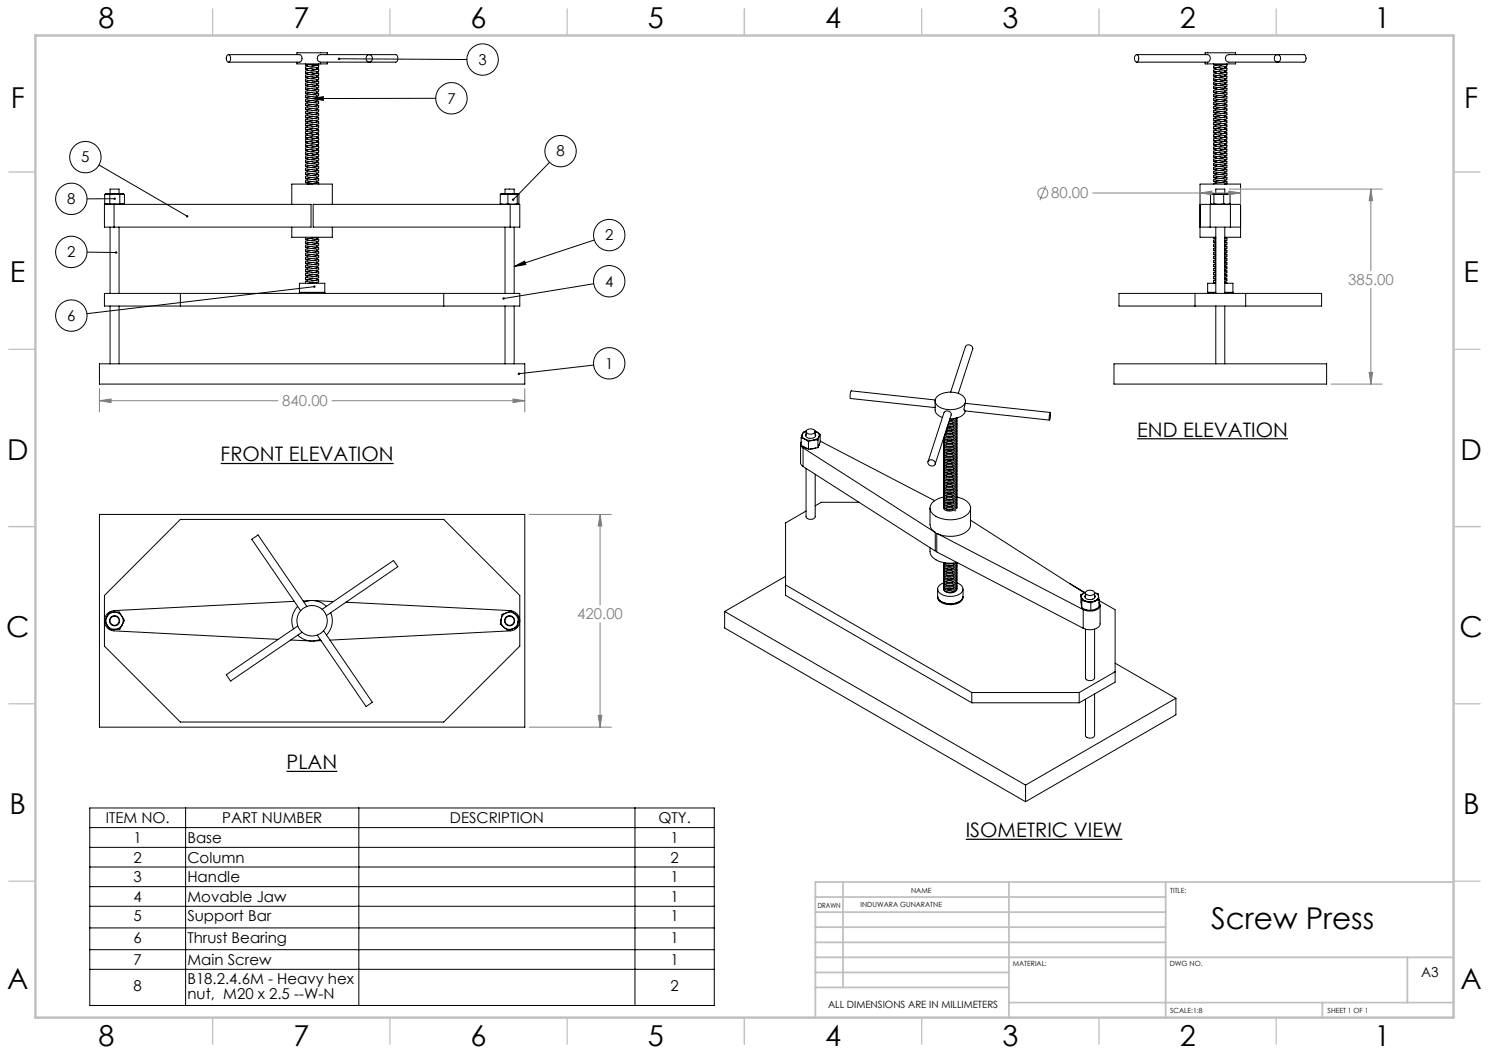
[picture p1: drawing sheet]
<svg xmlns="http://www.w3.org/2000/svg" width="420mm" height="297mm" viewBox="0 0 420 297" stroke-linecap="round" stroke-linejoin="round" font-family="sans-serif">
<g fill="none" stroke="#000" stroke-width=".28">
<path d="M64.2 15.5a.91 .91 0 0 1 .9 .5 .91 .91 0 0 1-.2 1 .53 .53 0 0 1-.5 .5 .53 .53 0 0 1-.5-.6v-.9zM64.5 15.4h20a1.15 1.15 0 0 1 .7 1.1 1.15 1.15 0 0 1-.7 1h-20M83.7 17.5v.5h8.6v-.5M83.7 15.4v-.5h8.6v.5M86.2 18.2h.7M86.2 18v.3M86.9 18.2l-.7 .1 .5 .2M87.2 18.2l-.5 .1v.5M88 18.6l1-.1 .3-.3 .6 .1-3.7 .6v.6M88.1 19.2l-1.3 .2-.1 .5M89.3 19v.5l-1.3 .3M89.3 19.3l.6 .2-3.5 .5h-.2v.6"/>
<path d="M89.9 18.9l-3.7 .6 .5 .1M89.9 19.5v.6M89.9 18.3v.6M89.9 18v.2h-3M89.9 15.6l.6-.2h21.1a1.23 1.23 0 0 1 0 2.1h-21.1a1.07 1.07 0 0 1-1-.8 1.07 1.07 0 0 1 .4-1.1zM95.6 16.6l36.1 .2M103.6 15.6a.97 .97 0 0 1 1.4 .9 .97 .97 0 0 1-1.4 .9 1.19 1.19 0 0 1 0-1.8zM320.4 15.5a.99 .99 0 0 1 .8 .6 .99 .99 0 0 1-.1 1 .55 .55 0 0 1-.7 .4 .55 .55 0 0 1-.4-.7v-.7zM320.6 15.4h20.1a1.14 1.14 0 0 1 .7 1.1 1.14 1.14 0 0 1-.7 1h-20.1M339.9 17.5v.5h8.6v-.5M339.9 15.4v-.5h8.6v.5M342.3 18v.2h3.4"/>
<path d="M342.8 18.2h.1v.3M344 18.9l-1 .2-.1 .5M344.1 18.9h-.1M344.2 19.5h.1M344.2 18.3h.1M345.2 18.2l-1 .1M345.5 19l.5 .2-3.5 .5-.2 .7M345.5 19.9v.5l-1.3 .2M345.5 18.8v.4l-1.3 .3M345.7 18.2l-3.2 .4-.2 .6M345.7 18.2h.4M346 19.8l-3.6 .6 .5 .1"/>
<path d="M346 18.6l-3.6 .6 .5 .2M346.1 19.2v.6M346.1 18.2v.4M346.1 15.6l.5-.2h21.2a1.23 1.23 0 0 1 0 2.1h-21.2a1.09 1.09 0 0 1-.9-.7 1.09 1.09 0 0 1 .4-1.2zM346.1 18v.2M359.7 15.7a1 1 0 0 1 1.6 .6 1 1 0 0 1-1.1 1.2 1.13 1.13 0 0 1-.5-1.8zM87.9 27.8l3.3-.5v1zM88.1 36.9h-.1M88.1 39.8l-1.3 .2-.1 .5M88.1 38.6l-1.3 .3-.1 .4M88.1 37.5l-1.3 .2-.1 .5M88.1 36.3l-1.3 .3-.1 .5"/>
<path d="M88.1 35.2l-1.3 .3-.1 .4M88.1 34.1l-1.3 .2-.1 .5M88.1 32.9l-1.3 .3-.1 .4M88.1 31.8l-1.3 .2-.1 .5M88.1 30.6l-1.3 .3-.1 .5M88.1 29.5l-1.3 .2-.1 .5M88.1 28.4l-1.3 .2-.1 .5M88.1 27.2l-1.3 .2-.1 .5M88.1 26.1l-1.3 .2-.1 .5M88.1 24.9l-1.3 .2-.1 .5M88.1 23.8l-1.3 .2-.1 .5M88.1 22.6l-1.3 .3-.1 .5"/>
<path d="M88.1 21.5l-1.3 .2-.1 .5M88.1 20.4l-1.3 .2-.1 .5M89.3 39.6l-.1 .5-1.2 .3M89.3 38.5l-.1 .5-1.2 .2M89.3 37.4l-.1 .4-1.2 .3M89.3 35.1l-.1 .5-1.2 .2M89.3 33.9l-.1 .5-1.2 .2M89.3 32.8l-.1 .5-1.2 .2M89.3 31.6l-.1 .5-1.2 .2M89.3 30.5v.4l-1.3 .3M89.3 29.3l-.1 .5-1.2 .3M89.3 28.2l-.1 .5-1.2 .2"/>
<path d="M89.3 27.1l-.1 .4-1.2 .3M89.3 25.9l-.1 .5-1.2 .2M89.3 24.8v.4l-1.3 .3M89.3 23.6l-.1 .5-1.2 .2M89.3 22.5l-.1 .5-1.2 .2M89.3 21.3l-.1 .5-1.2 .2M89.3 20.2l-.1 .5-1.2 .2M89.3 39.9l.6 .2-3.5 .4-.2 .1v.6M89.3 38.8l.6 .1-3.7 .5v.7M89.3 37.6l.6 .2-3.7 .5v.6M89.3 36.5l.6 .2-3.5 .4-.2 .1v.6M89.3 35.3l.6 .2-3.7 .5v.6"/>
<path d="M89.3 34.2l.6 .2-3.5 .4-.2 .1v.6M89.3 33.1l.6 .1-3.7 .5v.7M89.3 31.9l.6 .2-3.7 .5v.6M89.3 30.8l.6 .1-3.5 .5-.2 .1v.6M89.3 29.6l.6 .2-3.7 .5v.6M89.3 28.5l.6 .1-3.5 .5-.2 .1v.6M89.3 27.3l.6 .2-3.7 .5v.6M89.3 26.2l.6 .1-3.7 .6v.6M89.3 25l.6 .2-3.5 .5h-.2v.6M89.3 23.9l.6 .2-3.7 .5v.6M89.3 22.8l.6 .1-3.5 .5-.2 .1v.6M89.3 21.6l.6 .2-3.5 .5h-.2v.6"/>
<path d="M89.3 20.5l.6 .1-3.7 .6v.6M89.3 36.2v.5l-1.2 .2M89.9 39.5l-3.7 .5 .5 .2M89.9 38.3l-3.7 .6 .5 .1M89.9 37.2l-3.7 .6 .5 .1M89.9 36.1l-3.7 .5 .5 .2M89.9 34.9l-3.7 .6 .5 .1M89.9 33.8l-3.7 .5 .5 .2M89.9 32.6l-3.7 .6 .5 .1M89.9 31.5l-3.7 .6 .5 .1M89.9 30.3l-3.7 .6 .5 .2M89.9 29.2l-3.7 .6 .5 .1"/>
<path d="M89.9 28l-3.7 .6 .5 .2M89.9 26.9l-3.7 .6 .5 .1M89.9 25.8l-3.7 .5 .5 .2M89.9 24.6l-3.7 .6 .5 .2M89.9 23.5l-3.7 .6 .5 .1M89.9 22.3l-3.7 .6 .5 .2M89.9 21.2l-3.7 .6 .5 .1M89.9 20.1l-3.7 .5 .5 .2M89.9 38.9v.6M89.9 37.8v.5M89.9 36.6v.6M89.9 35.5v.6"/>
<path d="M89.9 34.4v.5M89.9 33.2v.6M89.9 32.1v.5M89.9 30.9v.6M89.9 29.8v.5M89.9 28.6v.6M89.9 27.5v.5M89.9 26.3v.6M89.9 25.2v.6M89.9 24.1v.5M89.9 22.9v.6M89.9 21.8v.5"/>
<path d="M89.9 20.6v.6M122.9 27.7l-35 .1M344 39.5h.1M344 37.2h.1M344 33.8h.1M344 31.5h.1M344 28.1h.1M344 25.8h.1M344 22.4h.1M344 20.1h.1M344 39.5l-1 .2-.1 .5M344 38.4l-1 .2-.1 .4"/>
<path d="M344 37.2l-1 .2-.1 .5M344 36.1l-1 .2-.1 .5M344 35l-1.1 .2v.4M344 33.8l-1 .2-.1 .5M344 32.7l-1 .1-.1 .5M344 31.5l-1 .2-.1 .5M344 30.4l-1 .1-.1 .5M344 29.2l-1.1 .3v.4M344 28.1l-1 .2-.1 .5M344 26.9l-1 .2-.1 .5M344 25.8l-1.1 .2v.5M344 24.7l-1 .1-.1 .5"/>
<path d="M344 23.5l-1.1 .2v.5M344 22.4l-1 .1-.1 .6M344 21.2l-1 .2-.1 .5M344 20.1l-1.1 .2v.5M344.1 38.3l-.1 .1M344.1 36.1h-.1M344.1 34.9l-.1 .1M344.1 32.6l-.1 .1M344.1 30.3l-.1 .1M344.1 29.2h-.1M344.1 26.9h-.1M344.1 24.6l-.1 .1"/>
<path d="M344.1 23.5h-.1M344.1 21.2h-.1M344.2 38.9h.1M344.2 37.8h.1M344.2 36.6h.1M344.2 35.5h.1M344.2 34.4h.1M344.2 33.2h.1M344.2 32.1h.1M344.2 30.9h.1M344.2 29.8h.1M344.2 28.6h.1"/>
<path d="M344.2 27.5h.1M344.2 26.3h.1M344.2 25.2h.1M344.2 24.1h.1M344.2 22.9h.1M344.2 21.8h.1M344.2 20.6h.1M345.5 39.6l.5 .2-3.5 .5-.2 .6M345.5 38.5l.5 .2-3.5 .4-.2 .7M345.5 37.4l.5 .1-3.5 .5-.2 .6M345.5 36.2l.5 .2-3.5 .5-.2 .6M345.5 35.1l.5 .1-3.5 .5-.2 .6"/>
<path d="M345.5 33.9l.5 .2-3.5 .5-.2 .6M345.5 32.8l.5 .1-3.5 .5-.2 .7M345.5 31.6l.5 .2-3.5 .5-.2 .6M345.5 30.5l.5 .2-3.5 .4-.2 .7M345.5 29.3l.5 .2-3.5 .5-.2 .6M345.5 28.2l.5 .2-3.5 .5-.2 .6M345.5 27.1l.5 .1-3.5 .5-.2 .7M345.5 25.9l.5 .2-3.5 .5-.2 .6M345.5 24.8l.5 .1-3.5 .5-.2 .7M345.5 23.6l.5 .2-3.5 .5-.2 .6M345.5 22.5l.5 .1-3.5 .5-.2 .7M345.5 21.3l.5 .2-3.5 .5-.2 .6"/>
<path d="M345.5 20.2l.5 .2-3.5 .4-.2 .7M345.5 39.3v.5l-1.3 .3M345.5 38.2v.5l-1.3 .2M345.5 37.1v.4l-1.3 .3M345.5 35.9v.5l-1.3 .2M345.5 34.8v.4l-1.3 .3M345.5 33.6v.5l-1.3 .3M345.5 32.5v.4l-1.3 .3M345.5 31.4v.4l-1.3 .3M345.5 30.2v.5l-1.3 .2M345.5 29.1v.4l-1.3 .3M345.5 27.9v.5l-1.3 .2"/>
<path d="M345.5 26.8v.4l-1.3 .3M345.5 25.6v.5l-1.3 .2M345.5 24.5v.4l-1.3 .3M345.5 23.4v.4l-1.3 .3M345.5 22.2v.5l-1.3 .2M345.5 21.1v.4l-1.3 .3M346 39.2l-3.6 .6 .5 .1M346 38.1l-3.6 .6 .5 .1M346 36.9l-3.6 .6 .5 .1M346 35.8l-3.6 .6 .5 .1M346 34.6l-3.6 .6 .5 .1M346 33.5l-3.6 .6 .5 .1"/>
<path d="M346 32.3l-3.6 .6 .5 .2M346 31.2l-3.6 .6 .5 .1M346 30.1l-3.6 .6 .5 .1M346 28.9l-3.6 .6 .5 .1M346 27.8l-3.6 .6 .5 .1M346 26.6l-3.6 .6 .5 .1M346 25.5l-3.6 .6 .5 .1M346 24.3l-3.6 .6 .5 .2M346 23.2l-3.6 .6 .5 .1M346 22l-3.6 .6 .5 .2M346 20.9l-3.6 .6 .5 .1M346.1 39.8v.6"/>
<path d="M346.1 38.6v.6M346.1 37.5v.6M346.1 36.3v.6M346.1 35.2v.6M346.1 34.1v.5M346.1 32.9v.6M346.1 31.8v.5M346.1 30.6v.6M346.1 29.5v.6M346.1 28.4v.5M346.1 27.2v.6M346.1 26.1v.5"/>
<path d="M346.1 24.9v.6M346.1 23.8v.5M346.1 22.6v.6M346.1 21.5v.5M346.1 20.4v.5M27.9 46.5l24.9 14.5M29.5 54.9h.1M29.9 57.5v.1M30.3 54.7l-.8 .2M30.3 54.7l.7 .2M30.3 54.7h2.1M30.3 54.7l-.7 .2"/>
<path d="M31 54.9v2.6M31 54.7v-1.4h2.6v1.4M32.2 57.6h-2.7v6.5h2.7M32.2 57.6h55.5v6.5h-55.5M32.2 57.6v6.5M32.3 56.1h-7.7M32.4 54.7l-1.4 .2M32.4 54.7l1.4 .2M32.4 54.7h2.1M33.8 54.9v2.6M34.5 54.7l-.7 .2M34.5 54.7l.6 .2v2.6h-5.6v-2.6"/>
<path d="M34.5 54.7l.6 .2M34.7 57.5v.1M82.3 57.6v-5.7h11.4v5.7M88.1 42.6h-.1M88.1 51.2l-1.3 .2-.1 .5M88.1 50.1l-1.3 .2-.1 .5M88.1 48.9l-1.3 .2-.1 .5M88.1 47.8l-1.3 .2-.1 .5M88.1 46.6l-1.3 .3-.1 .4M88.1 45.5l-1.3 .2-.1 .5M88.1 44.3l-1.3 .3-.1 .4M88.1 43.2l-1.3 .2-.1 .5"/>
<path d="M88.1 42l-1.3 .3-.1 .5M88.1 40.9l-1.3 .3-.1 .4M89.3 51.1l-.1 .5-1.2 .2M89.3 49.9l-.1 .5-1.2 .2M89.3 48.8l-.1 .5-1.2 .2M89.3 47.6l-.1 .5-1.2 .2M89.3 46.5l-.1 .5-1.2 .2M89.3 45.4l-.1 .5-1.2 .2M89.3 44.2l-.1 .5-1.2 .2M89.3 43.1l-.1 .5-1.2 .2M89.3 40.8l-.1 .5-1.2 .2M89.3 50.2l.6 .1-3.7 .6v.6"/>
<path d="M89.3 49.1l.6 .1-3.5 .5h-.2v.6M89.3 47.9l.6 .2-3.5 .4-.2 .1v.6M89.3 46.8l.6 .1-3.7 .5v.6M89.3 45.6l.6 .2-3.5 .4-.2 .1v.6M89.3 44.5l.6 .1-3.7 .6v.6M89.3 43.4l.6 .1-3.7 .5v.6M89.3 42.2l.6 .2-3.5 .4-.2 .1v.6M89.3 41.1l.6 .1-3.7 .5v.6M89.3 51.3l.6 .2-3.2 .4M89.3 41.9v.5l-1.2 .2M89.9 50.9l-3.7 .6 .5 .1M89.9 49.8l-3.7 .5 .5 .2"/>
<path d="M89.9 48.6l-3.7 .6 .5 .2M89.9 47.5l-3.7 .5 .5 .2M89.9 46.4l-3.7 .5 .5 .2M89.9 45.2l-3.7 .6 .5 .1M89.9 44.1l-3.7 .5 .5 .2M89.9 42.9l-3.7 .6 .5 .1M89.9 41.8l-3.7 .5 .5 .2M89.9 40.6l-3.7 .6 .5 .1M89.9 51.5v.4M89.9 50.3v.6M89.9 49.2v.6M89.9 48v.6"/>
<path d="M89.9 46.9v.6M89.9 45.8v.6M89.9 44.6v.6M89.9 43.5v.6M89.9 42.3v.6M89.9 41.2v.6M89.9 40.1v.5M141.1 57.4l1.1 .2 1.1-.2M141.1 57.4l.2 .2M141.1 57.4v-2.6h5.3v2.6l-.2 .2M141.3 57.6h.1M141.3 54.8h4.9"/>
<path d="M142.5 54.7v-1.4h2.5v1.4M143.3 57.4l1.3 .2 1.3-.2M143.3 54.8v2.6M143.9 57.6h2.7v6.5h-2.7M143.9 57.6h-55.6v6.5h55.6M143.9 57.6v6.5M145.9 57.4l.2 .2M145.9 54.8v2.6M146.2 57.6h.1M155 45.8l-10.3 10.5M338.5 57.6h2.8M341.3 57.6h5.8"/>
<path d="M341.3 57.6v6.5M341.6 57.5l.2 .1M341.8 54.8h4.8M342.3 48.3v.6M342.4 57.4l1.4 .2 1.4-.2M342.4 57.4l-.5 .2-.4-.2v-2.6h5.5v2.6M342.4 54.8v2.6M342.9 54.7v-1.4h2.6v1.4M344 50.9h.1M344 48.6h.1M344 45.2h.1M344 42.9h.1"/>
<path d="M344 50.9l-1 .2-.1 .5M344 49.8l-1 .2-.1 .5M344 48.6l-1 .2-.1 .6M344 47.5l-1 .2-.1 .5M344 46.4l-1.1 .2v.5M344 45.2l-1 .2-.1 .5M344 44.1l-1 .2-.1 .5M344 42.9l-1 .2-.1 .5M344 41.8l-1 .2-.1 .5M344 40.7l-1.1 .2v.4M344.1 49.8h-.1M344.1 47.5h-.1"/>
<path d="M344.1 46.4h-.1M344.1 44.1h-.1M344.1 41.8h-.1M344.1 40.6l-.1 .1M344.2 51.5h.1M344.2 50.3h.1M344.2 49.2h.1M344.2 48h.1M344.2 46.9h.1M344.2 45.8h.1M344.2 44.6h.1M344.2 43.5h.1"/>
<path d="M344.2 42.3h.1M344.2 41.2h.1M344.2 40.1h.1M345.2 57.4l.9 .2 .9-.2M345.2 54.8v2.6M345.5 49.9l.5 .2-3.5 .4-.2 .7M345.5 48.8l.5 .1-3.5 .5-.2 .7M345.5 46.5l.5 .2-3.5 .4-.2 .7M345.5 45.3l.5 .2-3.5 .5-.2 .6M345.5 44.2l.5 .2-3.5 .4-.2 .7M345.5 43.1l.5 .1-3.5 .5-.2 .6M345.5 41.9l.5 .2-3.5 .5-.2 .6"/>
<path d="M345.5 40.8l.5 .2-3.5 .4-.2 .6M345.5 51.9h.1M345.5 51l.5 .2-3.2 .4-.5 .3M345.5 47.6l.5 .2-3.6 .6M345.5 50.8v.5l-1.3 .2M345.5 49.6v.5l-1.3 .2M345.5 48.5v.5l-1.3 .2M345.5 47.3v.5l-1.3 .2M345.5 46.2v.5l-1.3 .2M345.5 45v.5l-1.3 .3M345.5 43.9v.5l-1.3 .2M345.5 42.8v.4l-1.3 .3"/>
<path d="M345.5 41.6v.5l-1.3 .2M345.5 40.5v.5l-1.3 .2M346 51.8l-.6 .1M346 50.6l-3.6 .6 .5 .2M346 49.5l-3.6 .6 .5 .1M346 48.4l-3.6 .5 .5 .2M346 47.2l-3.6 .6 .5 .1M346 46.1l-3.6 .5 .5 .2M346 44.9l-3.6 .6 .5 .1M346 43.8l-3.6 .6 .5 .1M346 42.6l-3.6 .6 .5 .2M346 41.5l-3.6 .6 .5 .1"/>
<path d="M346 40.4l-3.6 .5 .5 .2M346.1 51.2v.6M346.1 50.1v.5M346.1 48.9v.6M346.1 47.8v.5M346.1 46.6v.6M346.1 45.5v.6M346.1 44.3v.6M346.1 43.2v.6M346.1 42v.6M346.1 40.9v.6M347 57.4l-.4 .2"/>
<path d="M347.1 57.6h2.8M347.1 57.6v6.5M24.6 71.1l8.2 .1M31 64.1v18.7M33.6 64.1v18.7M82.3 64.1v2.8h11.4v-2.8M86.2 66.9v.6M88.1 79.8l-.9 .1M88.1 78.6l-1.3 .3-.1 .4M88.1 77.5l-1.3 .2-.1 .5M88.1 76.3l-1.3 .3-.1 .4M88.1 75.2l-1.3 .2-.1 .5"/>
<path d="M88.1 74l-1.3 .3-.1 .5M88.1 72.9l-1.3 .3-.1 .4M88.1 71.8l-1.3 .2-.1 .5M88.1 70.6l-1.3 .3-.1 .4M88.1 69.5l-1.3 .2-.1 .5M88.1 68.3l-1.3 .3-.1 .5M88.1 67.2l-1.3 .2-.1 .5M89.3 78.5l-.1 .5-1.2 .2M89.3 77.4l-.1 .5-1.2 .2M89.3 76.2l-.1 .5-1.2 .2M89.3 75.1l-.1 .5-1.2 .2M89.3 73.9v.5l-1.3 .2"/>
<path d="M89.3 72.8l-.1 .5-1.2 .2M89.3 71.6l-.1 .5-1.2 .3M89.3 70.5l-.1 .5-1.2 .2M89.3 69.4l-.1 .4-1.2 .3M89.3 68.2v.4l-1.3 .3M89.3 67.1l-.1 .5-1.2 .2M89.3 78.8l.6 .1-3.7 .5v.5M89.3 77.6l.6 .2-3.5 .4-.2 .1v.6M89.3 76.5l.6 .1-3.5 .5-.2 .1v.6M89.3 75.3l.6 .2-3.7 .5v.6M89.3 74.2l.6 .2-3.5 .4-.2 .1v.6M89.3 73.1l.6 .1-3.7 .5v.7"/>
<path d="M89.3 71.9l.6 .2-3.5 .4-.2 .1v.6M89.3 70.8l.6 .1-3.5 .5-.2 .1v.6M89.3 69.6l.6 .2-3.7 .5v.6M89.3 68.5l.6 .1-3.5 .5-.2 .1v.6M89.3 67.3l.6 .2-3.7 .5v.6M89.3 79.6v.3M89.9 79.5l-3 .4M89.9 78.3l-3.7 .6 .5 .2M89.9 77.2l-3.7 .6 .5 .1M89.9 76.1l-3.7 .5 .5 .2M89.9 74.9l-3.7 .6 .5 .1M89.9 73.8l-3.7 .5 .5 .2"/>
<path d="M89.9 72.6l-3.7 .6 .5 .1M89.9 71.5l-3.7 .6 .5 .1M89.9 70.3l-3.7 .6 .5 .1M89.9 69.2l-3.7 .6 .5 .1M89.9 68l-3.7 .6 .5 .2M89.9 66.9l-3.7 .6 .5 .1M89.9 78.9v.6M89.9 77.8v.5M89.9 76.6v.6M89.9 75.5v.6M89.9 74.4v.5M89.9 73.2v.6"/>
<path d="M89.9 72.1v.5M89.9 70.9v.6M89.9 69.8v.5M89.9 68.6v.6M89.9 67.5v.5M142.5 64.1v18.7M145 75.2l3-1.5 .3 .9zM145 64.1v18.7M167.6 67.7l-22.6 7.5M338.5 64.1h2.8M341.3 64.1h5.8M342.3 66.9v.3"/>
<path d="M342.9 79.1l-.6 .1v.6M342.9 77.9l-.6 .2v.5M342.9 76.8l-.6 .1v.6M342.9 75.6l-.6 .2v.5M342.9 74.5l-.6 .1v.6M342.9 73.3l-.6 .2v.5M342.9 72.2l-.6 .2v.5M342.9 71l-.6 .2v.6M342.9 69.9l-.6 .2v.5M342.9 68.8l-.6 .1v.6M342.9 67.6l-.6 .2v.5M342.9 79.6l-.5 .2 .4 .1"/>
<path d="M342.9 78.5l-.5 .1 .5 .2M342.9 77.3l-.5 .2 .5 .1M342.9 76.2l-.5 .2 .5 .1M342.9 75.1l-.5 .1 .5 .1M342.9 73.9l-.5 .2 .5 .1M342.9 72.8l-.5 .1 .5 .2M342.9 71.6l-.5 .2 .5 .1M342.9 70.5l-.5 .2 .5 .1M342.9 69.4l-.5 .1 .5 .1M342.9 68.2l-.5 .2 .5 .1M342.9 67.1l-.5 .1 .5 .1M342.9 79.9h-2.3v2.9"/>
<path d="M342.9 66.9h-4.4v-15h11.4v15h-4.4M342.9 64.1v18.7M345.5 79.6l.5 .2-.3 .1M345.5 78.5l.5 .1-.5 .2M345.5 77.3l.5 .2-.5 .1M345.5 76.2l.5 .1-.5 .2M345.5 75.1l.5 .1-.5 .1M345.5 73.9l.5 .1-.5 .2M345.5 72.8l.5 .1-.5 .2M345.5 71.6l.5 .2-.5 .1M345.5 70.5l.5 .1-.5 .2M345.5 69.4l.5 .1-.5 .1"/>
<path d="M345.5 68.2l.5 .1-.5 .2M345.5 67.1l.5 .1-.5 .1M345.5 79.9h2.3v2.9M345.5 64.1v18.7M346 79.2l-.5 .1M346 78.1l-.5 .1M346 76.9l-.5 .2M346 75.8l-.5 .1M346 74.6l-.5 .2M346 73.5l-.5 .1M346 72.4l-.5 .1M346 71.2l-.5 .2"/>
<path d="M346 70.1l-.5 .1M346 68.9l-.5 .2M346 67.8l-.5 .1M346.1 78.6v.6M346.1 77.5v.6M346.1 76.3v.6M346.1 75.2v.6M346.1 74v.6M346.1 72.9v.6M346.1 71.8v.6M346.1 70.6v.6M346.1 69.5v.6"/>
<path d="M346.1 68.3v.6M346.1 67.2v.6M346.1 79.8v.1M347.1 64.1h2.8M29.5 82.8h117.1v3.5h-117.1zM31 86.3v16.3M33.6 86.3v16.3M50.9 82.8v3.5M84.5 82.5h7.1zM84.5 82.8v-2.9h7.1v2.9M88.7 80.9l-64.2 7.6M125.2 82.8v3.5"/>
<path d="M142.5 86.3v16.3M145 86.3v16.3M167.5 80l-25.5 4.2M315.6 82.8h57.2v3.5h-57.2zM337.1 82.8v3.5M340.6 82.5h2.3zM342.9 86.3v16.3M345.5 82.5h2.3M345.5 86.3v16.3M351.4 82.8v3.5M28 102.6h120v5.7h-120zM167.5 103l-21.1 2.4"/>
<path d="M263.8 113.1v1.8M263.8 114.9a2.48 2.48 0 0 0 2 2.9M263.8 112.8l-23.7-2.6-.3 1.4 .1 .8 23.9 2.6M264.2 112a5.9 5.9 0 0 1 7.8 .1 1.92 1.92 0 0 1-1.2 2.9 5.8 5.8 0 0 1-6.9-1.2l-.1-1.1zM268.1 110.6l4.2-12.8a1.1 1.1 0 0 1 1.3-.5 1.1 1.1 0 0 1 .8 1.2l-4.1 12.5M269 119.2l-.9 .4h-.6M269 118.2l-1.2 .4M269.5 118l-1.7 .5M269.9 119.3a1.88 1.88 0 0 1-2.8 1.4M269.9 118.4a1.38 1.38 0 0 1-1.5 1.4l-1 .1M269.9 117.9a2.26 2.26 0 0 1-2.2 1.1M269.9 119.5a1.56 1.56 0 0 1-1.8 1.8l-1.2-.1"/>
<path d="M269.9 118.6a1.87 1.87 0 0 1-2.7 1.7M269.9 117.9a1.79 1.79 0 0 1-2.4 1.5M272.3 115.9a3.9 3.9 0 0 1-4.3 2.2M272.3 113.1v.7M296.2 116.3l.1 1.2-.3 1-.1-1zM296.3 116.3l-24-2.5v.1a2.33 2.33 0 0 0-.2 2l23.9 2.6M314.2 102.6h60v5.7h-60zM225.8 125.2v5.4l.3 .6 .4 .4M226 123.5l1 .4M226 124.7a1.14 1.14 0 0 0 .5 1.6M226 123.5v2.1l2 1.1M226.3 122.5a1.1 1.1 0 0 0 .7 1.4"/>
<path d="M226.3 122.5l-.3 1M226.5 125.9l1.1 .6M226.5 131.6l37.3 23.8v-5.2M226.5 126.3l37.3 23.9M226.5 126.3v5.3M227 123.9l.8 .2 1.6 .1M227 123.9l1 .7M227.4 121.6l-1.1 .9M227.4 122.4a.79 .79 0 0 0 0 .9 .79 .79 0 0 0 .9 .3 1.26 1.26 0 0 0 1.7-1l-.1-.2M227.4 132.1v13.6a1.49 1.49 0 0 0 2.5 0v-11.9M227.4 121.7v1.2M227.4 121.6l-.8 .3-.3 .6"/>
<path d="M227.6 121.3a1.59 1.59 0 0 1 2.3 .4 1.54 1.54 0 0 1-2.5 .1zM228 124.6v2.1M229.4 124.2l-1.4 .4M229.9 121.6l.4 .2M229.9 121.7v1.2M230.1 126.4l-1.6 .2M230.3 121.8a1.15 1.15 0 0 1 .7 1.4M230.3 121.8l1.1 .7M230.7 124.1l-1.3 .1M230.7 126.3l-2.7 .4M230.7 124.1v2.2M231 123.2a2.18 2.18 0 0 1-1.6 1"/>
<path d="M231 123.2l-.3 .9M231.1 125.3l-.2 .5M231.4 122.5l-.4 .7M231.4 122.5v2.2l-.7 1.6M231.4 124.4l32.2 16.8M261.8 130.2l4.5-13.8a1.11 1.11 0 0 1 1.2-.4 1.11 1.11 0 0 1 .8 1l-4.5 13.9M261.9 130a1.02 1.02 0 0 1 1.4-.1 1.02 1.02 0 0 1 .2 1.4 1.07 1.07 0 0 1-1.3-.1 1.07 1.07 0 0 1-.3-1.2zM266.2 126.5v.5M269 139.7l-.9 .4-.8-.1-.4-.2M269 138.8l-1.3 .4-.8-.4M269 137.8l-.9 .4h-.8l-.4-.3M269 136.9l-1.3 .4-.8-.3"/>
<path d="M269 136l-1.3 .4-.8-.3M269 135l-1.3 .4-.8-.3M269 134.1l-1.3 .4-.8-.3M269 133.2l-1.3 .4-.8-.3M269 132.3l-1.3 .3-.8-.3M269 131.3l-.9 .4h-.8l-.4-.3M269 130.4l-1.3 .4-.8-.3M269 129.4l-.9 .4h-.8l-.4-.3M269 128.5l-1.3 .4-.8-.3M269 127.6l-.9 .3h-.8l-.4-.2M269 126.6l-1.3 .4-.8-.3M269 125.7l-1.3 .4-.8-.3"/>
<path d="M269 124.8l-1.3 .4-.8-.3M269 123.9l-1.3 .3-.8-.3M269 122.9l-1.3 .4-.8-.3M269 122l-1.3 .4-.8-.3M269 121l-.9 .4-1.2-.2M269 120.1l-.9 .4-.9-.1M269.9 139.8a1.85 1.85 0 0 1-2.6 1.5 .93 .93 0 0 1-1-1M269.9 138.9a1.38 1.38 0 0 1-1.5 1.5h-1.1a.93 .93 0 0 1-1-1.1M269.9 138a1.85 1.85 0 0 1-2.6 1.4 .93 .93 0 0 1-1-1M269.9 137a1.38 1.38 0 0 1-1.5 1.5h-1.1a.93 .93 0 0 1-1-1M269.9 136.1a1.85 1.85 0 0 1-2.6 1.5 .93 .93 0 0 1-1-1.1M269.9 135.2a1.38 1.38 0 0 1-1.5 1.4l-1.1 .1a.93 .93 0 0 1-1-1.1"/>
<path d="M269.9 134.2a1.38 1.38 0 0 1-1.5 1.5h-.6a1.43 1.43 0 0 1-1.6-.8l.1-.2M269.9 133.3a1.38 1.38 0 0 1-1.5 1.5h-1.1a.93 .93 0 0 1-1-1.1M269.9 132.4a1.38 1.38 0 0 1-1.5 1.4l-.6 .1a1.43 1.43 0 0 1-1.6-.9l.1-.2M269.9 131.4a1.85 1.85 0 0 1-2.6 1.5 .93 .93 0 0 1-1-1M269.9 130.5a1.38 1.38 0 0 1-1.5 1.5h-1.1a.88 .88 0 0 1-1-1.1M269.9 129.6a1.85 1.85 0 0 1-2.6 1.5 .93 .93 0 0 1-1-1.1M269.9 128.6a1.38 1.38 0 0 1-1.5 1.5h-1.1a.93 .93 0 0 1-1-1M269.9 127.7a1.85 1.85 0 0 1-2.6 1.5 .93 .93 0 0 1-1-1.1M269.9 126.7a1.38 1.38 0 0 1-1.5 1.5l-1.1 .1a.93 .93 0 0 1-1-1.1M269.9 125.8a1.85 1.85 0 0 1-2.6 1.5 .93 .93 0 0 1-1-1M269.9 124.9a1.38 1.38 0 0 1-1.5 1.5h-1.1a.93 .93 0 0 1-1-1.1M269.9 124a1.38 1.38 0 0 1-1.5 1.4l-.6 .1a1.43 1.43 0 0 1-1.6-.9l.1-.2"/>
<path d="M269.9 123a1.38 1.38 0 0 1-1.5 1.5h-1.1a.93 .93 0 0 1-1-1M269.9 122.1a1.38 1.38 0 0 1-1.5 1.5h-1.1l-1-.5M269.9 121.2a1.85 1.85 0 0 1-2.6 1.5l-.7-.3M269.9 120.2a1.38 1.38 0 0 1-1.5 1.5l-1.6-.1M269.9 139.1v.5M269.9 138.2a1.56 1.56 0 0 1-1.8 1.7h-.6a1.08 1.08 0 0 1-1.3-1.3M269.9 137.2a1.57 1.57 0 0 1-1.8 1.8h-.6a1.11 1.11 0 0 1-1.3-1.3M269.9 136.3a1.56 1.56 0 0 1-1.8 1.8h-.6a1.08 1.08 0 0 1-1.3-1.3M269.9 135.4a1.57 1.57 0 0 1-1.8 1.8h-.6a1.11 1.11 0 0 1-1.3-1.3M269.9 134.4a1.53 1.53 0 0 1-1.8 1.8h-.6a1.08 1.08 0 0 1-1.3-1.3M269.9 133.5a1.56 1.56 0 0 1-1.8 1.8h-.6a1.11 1.11 0 0 1-1.3-1.3M269.9 132.6a1.53 1.53 0 0 1-1.8 1.7h-.6a1.08 1.08 0 0 1-1.3-1.3"/>
<path d="M269.9 131.7a1.56 1.56 0 0 1-1.8 1.7h-.6a1.08 1.08 0 0 1-1.3-1.3M269.9 130.7a1.53 1.53 0 0 1-1.8 1.8h-.6a1.07 1.07 0 0 1-1.3-1.3M269.9 129.8a1.56 1.56 0 0 1-1.8 1.7h-.6a1.08 1.08 0 0 1-1.3-1.3M269.9 128.8v.5M269.9 127.9a1.56 1.56 0 0 1-1.8 1.8h-.6a1.08 1.08 0 0 1-1.3-1.3M269.9 127a1.57 1.57 0 0 1-1.8 1.8h-.6a1.11 1.11 0 0 1-1.3-1.3M269.9 126a1.53 1.53 0 0 1-1.8 1.8h-.6a1.27 1.27 0 0 1-1.3-.8M269.9 125.1a1.57 1.57 0 0 1-1.8 1.8h-.6a1.11 1.11 0 0 1-1.3-1.3M269.9 124.2a1.53 1.53 0 0 1-1.8 1.7h-.6a1.08 1.08 0 0 1-1.3-1.3M269.9 123.3a1.56 1.56 0 0 1-1.8 1.7h-.6a1.08 1.08 0 0 1-1.3-1.3M269.9 122.3a1.53 1.53 0 0 1-1.8 1.8h-.6a1.37 1.37 0 0 1-1.3-.7M269.9 121.4a1.56 1.56 0 0 1-1.8 1.8l-1.6-.4"/>
<path d="M269.9 120.4a1.53 1.53 0 0 1-1.8 1.8l-1.4-.2M269.9 139.6a2.21 2.21 0 0 1-3.7 .6v-.6M269.9 129.3a2.21 2.21 0 0 1-3.7 .6v-.6M28 145.1h120v60h-120zM50.9 146.5h74.3l21.4 21.5v14.2l-21.4 21.5h-74.3l-21.4-21.5v-14.2zM227.4 144.1l-5.8 3.4v20.4l52.5 30.3M242.3 141.7h-10.6l-1.8 1M262.3 154.5v1.1a4.1 4.1 0 0 0 4 3.1l2.1 .2 1.6-.2M262.3 143.3v4.7a2.68 2.68 0 0 0 1.5 2.2M264.2 150.4l41.3 21.5M264.2 150.4v5.3l41.3 21.5M266.2 158.7a2.23 2.23 0 0 0 3.6 0"/>
<path d="M266.2 140.2a4.1 4.1 0 0 0-3.9 3.2 4.6 4.6 0 0 0 4.5 3.1 6.9 6.9 0 0 0 6.7-2.2 2.68 2.68 0 0 0-2-3.6l-1.6-.5M266.3 158.9a1.1 1.1 0 0 0 1.5 1.1 1.84 1.84 0 0 0 2.1-1.3 1.56 1.56 0 0 1-1.8 1.8h-.6a1.08 1.08 0 0 1-1.3-1.3M266.5 158.7l1.3 .4 1.3-.3M269 159.3l-1.3 .4-.8-.3M269 143.4l-1.3 .4-.8-.3M269 142.5l-1.3 .4-.8-.3M269 141.6l-.9 .4-.8-.1-.4-.2M269 140.6l-1.3 .4-.8-.3M269.3 144.1h.1M269.9 159.4a1.38 1.38 0 0 1-1.5 1.5h-1.1a.93 .93 0 0 1-1-1M269.9 142.6a1.38 1.38 0 0 1-1.5 1.5h-.6a1.43 1.43 0 0 1-1.6-.8l.1-.3-.1 .3M269.9 141.7a1.85 1.85 0 0 1-2.6 1.5 .93 .93 0 0 1-1-1.1"/>
<path d="M269.9 140.8a1.38 1.38 0 0 1-1.5 1.4h-1.1a.89 .89 0 0 1-1-1M269.9 159.6a1.53 1.53 0 0 1-1.8 1.8h-.6a1.07 1.07 0 0 1-1.3-1.3M269.9 142.8v.6M269.9 141.9a1.56 1.56 0 0 1-1.8 1.8h-.6a1.08 1.08 0 0 1-1.3-1.3M269.9 141a1.53 1.53 0 0 1-1.8 1.7h-.6a1.08 1.08 0 0 1-1.3-1.3M269.9 140a1.56 1.56 0 0 1-1.8 1.8h-.6a1.08 1.08 0 0 1-1.3-1.3M273.8 143.3v4.7a4.1 4.1 0 0 1-4 3.1 9.1 9.1 0 0 1-5.6-.7M273.8 146.7l32.1 20.5M30.2 174l-.7 1.2 .8 1.2M30.2 174a2.39 2.39 0 0 0 .1 2.4M30.3 176.4a2.44 2.44 0 0 0 2.1 1.1M30.3 176.4l.7 1.1h1.4"/>
<path d="M32.2 172.6l-1.4 .1-.6 1.3M32.2 172.6a2.6 2.6 0 0 0-2 1.4M32.2 172.6h1.4l.8 1.2M32.2 172.6a2.58 2.58 0 0 1 2.2 1.2M34.4 173.8l.7 1.2-.6 1.2M34.4 173.8a2.38 2.38 0 0 1 .1 2.4M34.5 176.2a2.46 2.46 0 0 1-2.1 1.3M34.5 176.2l-.7 1.3h-1.4M83 169.6l-50.8 2.6a2.86 2.86 0 0 0-2.7 2.9 2.86 2.86 0 0 0 2.7 2.8l46.3 2.4M84 171.1a5.7 5.7 0 0 0-1.2 6.3M84 179.1a5.8 5.8 0 0 0 6.3 1.2M84 176.6l-20.2 13.7 1.3 1.8 20.1-13.8"/>
<path d="M85.8 169.9a5.8 5.8 0 0 1 6.3 1.1M86.6 171.1l-13.8-20.2-1.8 1.2 13.8 20.2M87.7 169.4l-2.2 .1M88.3 169.4l5.8 .3M90.8 171.9l20.2-13.8 1.2 1.7-20.1 13.8M91.3 177.9l13.7 20.2-1.7 1.2-13.8-20.2M93.3 172.8a5.7 5.7 0 0 1-1.2 6.3M97.6 169.9l46.3 2.3a2.86 2.86 0 0 1 2.7 2.9 2.86 2.86 0 0 1-2.7 2.8l-50.8 2.6M141.6 173.3l2.6-1 1.1 .9 1.1 .9-.5 2.8-2.6 1-2.2-1.8zM204.4 172.5l84.9 48.9M204.4 172.5v4.6l84.9 49M221.6 165l52.5 30.3"/>
<path d="M221.6 162.6l-17.2 9.9M264.5 168.3a3.3 3.3 0 0 0 3.8 2 3.1 3.1 0 0 0 3.3-2 3.3 3.3 0 0 1-3.8 2 3.1 3.1 0 0 1-3.3-2zM264.5 166.2v2.3a3.3 3.3 0 0 0 3.7 2.1 3.1 3.1 0 0 0 3.4-2.1v-2.3M266.2 165.7a1.42 1.42 0 0 0 1.9 1.5 1.41 1.41 0 0 0 1.8-1.3v.3M266.2 164.4a1.73 1.73 0 0 0-1.3 2.7 4.9 4.9 0 0 0 6.6-.3 1.8 1.8 0 0 0-1.6-2.4M266.3 166.4h.1M269 166.8l-.9 .3h-.8l-.4-.2M269 165.8l-1.3 .4-.8-.3M269 164.9l-1.3 .4-.8-.3M269 164l-1.3 .4-.8-.3M269 163.1l-1.3 .3-.8-.3M269 162.1l-1.3 .4-.8-.3"/>
<path d="M269 161.2l-1.3 .4-.8-.3M269 160.2l-.9 .4h-.8l-.4-.3M269.9 165a1.85 1.85 0 0 1-2.6 1.5 .93 .93 0 0 1-1-1.1M269.9 164.1a1.38 1.38 0 0 1-1.5 1.5h-1.1a.93 .93 0 0 1-1-1.1M269.9 163.2a1.38 1.38 0 0 1-1.5 1.4l-.6 .1a1.43 1.43 0 0 1-1.6-.9l.1-.2M269.9 162.2a1.38 1.38 0 0 1-1.5 1.5h-1.1a.93 .93 0 0 1-1-1M269.9 161.3a1.38 1.38 0 0 1-1.5 1.5h-.6a1.43 1.43 0 0 1-1.6-.8l.1-.3M269.9 160.4a1.85 1.85 0 0 1-2.6 1.5 .93 .93 0 0 1-1-1.1M269.9 165.2a1.53 1.53 0 0 1-1.8 1.8h-.6a1.27 1.27 0 0 1-1.3-.8M269.9 164.3a1.57 1.57 0 0 1-1.8 1.8h-.6a1.11 1.11 0 0 1-1.3-1.3M269.9 163.4a1.53 1.53 0 0 1-1.8 1.7h-.6a1.08 1.08 0 0 1-1.3-1.3M269.9 162.5a1.56 1.56 0 0 1-1.8 1.7h-.6a1.08 1.08 0 0 1-1.3-1.3"/>
<path d="M269.9 161.5a1.53 1.53 0 0 1-1.8 1.8h-.6a1.08 1.08 0 0 1-1.3-1.3M269.9 160.6a1.56 1.56 0 0 1-1.8 1.7h-.6a1.08 1.08 0 0 1-1.3-1.3M301.8 164.6l4.3 2.5M304.9 167.7l.3 3.8M304.9 167.7l.1 .8M305 168.3v.2M305 168.5a1.64 1.64 0 0 0 1.4 1.2M305 168.5l.2 .8M305.2 171.5l1.2 .5 1.3 .2M305.2 169.3l1.2 .4M305.2 169.3v2.2M305.5 167.5l-.6 .2"/>
<path d="M305.5 171.9v5.3M306 168.3l.2-.3a.85 .85 0 0 0 .1 .9 .85 .85 0 0 0 .9 .2 1.12 1.12 0 0 0 1.6-1.1l.1 .3M306.2 167.1a1.2 1.2 0 0 0-1.2 1.2 1.2 1.2 0 0 0 1.2 1.2 2.85 2.85 0 0 0 3.7-1.1 1.5 1.5 0 0 0-1.2-1.3M306.2 177.4v13.8a1.49 1.49 0 0 0 2.6 0v-13.8M306.2 167.2v1.2M306.4 166.8a1.53 1.53 0 0 1 2.3 .5 1.48 1.48 0 0 1-2.5-.1zM306.4 169.7l1.3 .3M307.7 170v2.2M308.8 167.2v1.2M308.9 169.5l-1.2 .3-1.3-.1M308.9 169.5l-1.2 .5M309.2 167.3l.5 .2 .1 .5"/>
<path d="M310 169.1l-.1-.8a1.22 1.22 0 0 1-1 1.2M310 169.1v2.1l-1.1 .7-1.2 .3M310 170a1.36 1.36 0 0 1 .1 1.4 1.36 1.36 0 0 1-1.2 .8 4.6 4.6 0 0 1-3.4-.3M310 169.1l-1.1 .4M310 169.4l4.5 2.6v20.4l-10.1 5.8M310.3 170.7v5.3a2.9 2.9 0 0 1-3.7 1.5l-1.1-.3M82 180.5l5.7 .3M90.6 180.7l-2.3 .1M274.1 198.2h30.3M274.1 195.3v2.9M274.1 195.3h30.3M304.4 195.3v2.9"/>
<path d="M308.8 195.8v11.7a1.49 1.49 0 0 1-2.6 0v-10.3M314.5 189.5l-10.1 5.8M314.5 187l17.2 10M331.7 197l-42.4 24.4M331.7 197v4.6l-42.4 24.5M25.3 227.9h176.2v55.7h-176.2zM25.3 233.4h176.2M25.3 239h176.2M52.4 227.9v55.7M101.2 227.9v55.7M179.1 227.9v55.7M289.3 221.4v4.7"/>
<path d="M25.3 244.5h176.2M25.3 250.1h176.2M25.3 255.6h176.2M25.3 261.7h176.2M25.3 267.9h176.2M25.3 273.4h176.2"/>
<circle cx="136.1" cy="16.8" r="4.4"/>
<circle cx="127.3" cy="27.7" r="4.4"/>
<circle cx="20.1" cy="56.1" r="4.4"/>
<circle cx="24.1" cy="44.3" r="4.4"/>
<circle cx="158.1" cy="42.6" r="4.4"/>
<circle cx="20.1" cy="71.1" r="4.4"/>
<circle cx="171.8" cy="66.3" r="4.4"/>
<circle cx="171.8" cy="79.3" r="4.4"/>
<circle cx="20.1" cy="89" r="4.4"/>
<circle cx="171.8" cy="102.5" r="4.4"/>
<circle cx="32.3" cy="175.1" r="1.29"/>
<circle cx="32.3" cy="175.1" r="1.43"/>
<circle cx="88" cy="175.1" r="4.3"/>
<circle cx="143.7" cy="175.1" r="2.42"/>
<circle cx="143.7" cy="175.1" r="1.42"/>
<circle cx="143.7" cy="175.1" r="1.28"/>
</g>
<g fill="none" stroke="#808080" stroke-width=".28">
<path d="M295 52.4l-1.7 4.1M308.2 54.4h41.7M338.5 54.4l3.3-.5v1zM338.5 53.2v4.4M346.6 53.9l3.3 .5-3.3 .5zM346.7 53.3h43.2M349.9 53.2v4.4M386.7 53.3l.5 3.3h-1zM386.7 53.3v23M386.7 81.3v27M28 113l3.3-.5v1.1zM28 109.6v6.6"/>
<path d="M28 113h50.4M93.7 113h54.3M144.7 112.5l3.3 .5-3.3 .6zM148 109.6v6.6M375.5 108.3h14.4M386.2 105h1l-.5 3.3zM149.3 145.1h23.1M169.3 145.1l.5 3.3h-1.1zM169.3 145.1v25.5M169.3 175.6v29.5M149.3 205.1h23.1M168.7 201.8h1.1l-.5 3.3z"/>
<circle cx="294.2" cy="54.4" r="1.4"/>
</g>
<path d="M62.2 130.7h48.8M320.8 123.8h42.5M80.8 217.6h14.3M272.4 236.7h44.2" fill="none" stroke="#000" stroke-width=".34"/>
<g fill="none" stroke="#c0c0c0" stroke-width=".35">
<path d="M60 2.5v7.5M110 2.5v7.5M160 2.5v7.5M210 2.5v7.5M260 2.5v7.5M310 2.5v7.5M360 2.5v7.5M2.5 48.5h7.5M410 48.5h7.5M2.5 98.5h7.5M410 98.5h7.5M2.5 148.5h7.5"/>
<path d="M410 148.5h7.5M2.5 198.5h7.5M410 198.5h7.5M2.5 248.5h7.5M410 248.5h7.5M60 287v7.5M110 287v7.5M160 287v7.5M210 287v7.5M260 287v7.5M310 287v7.5M360 287v7.5"/>
</g>
<g fill="none" stroke="#c0c0c0" stroke-width=".5">
<path d="M230 257.3h98.8M230 253h98.8M237.8 248.8v29.7M284.6 248.8v38.2M328.8 248.8v38.2M410 248.8h-180v38.2M230 265.8h98.8M230 261.5h98.8M230 278.5h54.6M230 274.3h54.6M230 270h180M397 270v12.8"/>
<path d="M284.6 282.8h125.4M373 282.8v4.2"/>
</g>
<path d="M10 10h400v277h-400z" fill="none" stroke="#c0c0c0" stroke-width=".7"/>
<path d="M146.2 105.2l-.2 .3 .4-.1-.4 .1a.34 .34 0 0 0 .4 .3 .34 .34 0 0 0 .3-.5 .34 .34 0 0 0-.5-.1zM145 75.2l3-1.5 .3 .9zM141.7 84v.2h.3h-.3a.33 .33 0 0 0 .5 .3 .33 .33 0 0 0 .1-.6 .33 .33 0 0 0-.6 .1zM95.4 16.4l-.1 .2h.3h-.3a.33 .33 0 0 0 .5 .3 .33 .33 0 0 0 .1-.5 .33 .33 0 0 0-.5 0zM52.6 60.7l-.1 .5 .5 .1 .1-.1-.3-.2 .3 .2v-.4zM32.5 71l.1 .5h.4l.1-.3h-.3h.3l-.2-.3zM88.4 80.6a.34 .34 0 0 0 .2 .6 .34 .34 0 0 0 .4-.4l-.3 .1 .3-.1-.3-.3zM87.9 27.8l3.3-.5v1zM144.5 56.1v.5l.2-.3-.2 .3a.34 .34 0 0 0 .5 0 .34 .34 0 0 0 0-.5 .34 .34 0 0 0-.5 0zM32.1 55.8l.1 .6 .5-.2v-.1h-.4h.4l-.1-.3z" fill="#000"/>
<path d="M28 113l3.3-.5v1.1zM144.7 112.5l3.3 .5-3.3 .6zM338.5 54.4l3.3-.5v1zM346.6 53.9l3.3 .5-3.3 .5zM386.7 53.3l.5 3.3h-1zM386.2 105h1l-.5 3.3zM169.3 145.1l.5 3.3h-1.1zM168.7 201.8h1.1l-.5 3.3z" fill="#808080"/>
<text font-size="8.5" x="341.6" y="262.1">Screw Press</text>
<g font-size="8.1">
<text x="27.7" y="8">8</text>
<text x="82.7" y="8">7</text>
<text x="132.7" y="8">6</text>
<text x="182.7" y="8">5</text>
<text x="232.7" y="8">4</text>
<text x="282.7" y="8">3</text>
<text x="332.7" y="8">2</text>
<text x="387.7" y="8">1</text>
<text x="3" y="30.4">F</text>
<text x="413" y="30.4">F</text>
<text x="2.8" y="79.6">E</text>
<text x="412.8" y="79.6">E</text>
<text x="2" y="129.6">D</text>
<text x="412" y="129.6">D</text>
<text x="1.7" y="179.6">C</text>
<text x="411.7" y="179.6">C</text>
<text x="2.7" y="229.6">B</text>
<text x="412.7" y="229.6">B</text>
<text x="2" y="278.9">A</text>
<text x="412" y="278.9">A</text>
<text x="27.7" y="295">8</text>
<text x="82.7" y="295">7</text>
<text x="132.7" y="295">6</text>
<text x="182.7" y="295">5</text>
<text x="232.7" y="295">4</text>
<text x="282.7" y="295">3</text>
<text x="332.7" y="295">2</text>
<text x="387.7" y="295">1</text>
</g>
<g font-size="5.6">
<text x="320.8" y="123.1">END ELEVATION</text>
<text x="62.2" y="130.1">FRONT ELEVATION</text>
<text x="80.8" y="217">PLAN</text>
<text x="272.4" y="236.1">ISOMETRIC VIEW</text>
</g>
<g font-size="4.2">
<text x="135" y="18.3">3</text>
<text x="126.2" y="29.2">7</text>
<text x="22.9" y="45.8">5</text>
<text x="157" y="44.1">8</text>
<text x="19" y="57.6">8</text>
<text x="170.7" y="67.8">2</text>
<text x="19" y="72.5">2</text>
<text x="170.7" y="80.8">4</text>
<text x="19" y="90.5">6</text>
<text x="170.7" y="104">1</text>
<text x="29.8" y="232.2">ITEM NO.</text>
<text x="62.7" y="232.2">PART NUMBER</text>
<text x="126.9" y="232.2">DESCRIPTION</text>
<text x="185.7" y="232.2">QTY.</text>
<text x="37.7" y="237.7">1</text>
<text x="52.9" y="237.7">Base</text>
<text x="189.1" y="237.7">1</text>
<text x="37.7" y="243.3">2</text>
<text x="52.9" y="243.3">Column</text>
<text x="189.1" y="243.3">2</text>
<text x="37.7" y="248.8">3</text>
<text x="52.9" y="248.8">Handle</text>
<text x="189.1" y="248.8">1</text>
<text x="37.7" y="254.4">4</text>
<text x="52.9" y="254.4">Movable Jaw</text>
<text x="189.1" y="254.4">1</text>
<text x="37.7" y="259.8">5</text>
<text x="52.9" y="259.8">Support Bar</text>
<text x="189.1" y="259.8">1</text>
<text x="37.7" y="265.9">6</text>
<text x="52.9" y="265.9">Thrust Bearing</text>
<text x="189.1" y="265.9">1</text>
<text x="37.7" y="272.1">7</text>
<text x="52.9" y="272.1">Main Screw</text>
<text x="189.1" y="272.1">1</text>
<text x="37.7" y="279.6">8</text>
<text x="52.9" y="277.6">B18.2.4.6M - Heavy hex</text>
<text x="52.9" y="281.7">nut, M20 x 2.5 --W-N</text>
<text x="189.1" y="279.6">2</text>
</g>
<g font-size="4.2" fill="#808080">
<text x="296.5" y="56">80.00</text>
<text x="380.2" y="80.4">385.00</text>
<text x="79.6" y="114.6">840.00</text>
<text x="162.8" y="174.7">420.00</text>
</g>
<text font-size="3.9" x="400.9" y="275.5">A3</text>
<text font-size="2.8" x="233.6" y="284.3">ALL DIMENSIONS ARE IN MILLIMETERS</text>
<g font-size="2">
<text x="257" y="252">NAME</text>
<text x="330.1" y="251.9">TITLE:</text>
<text x="230.6" y="256.1">DRAWN</text>
<text x="242.8" y="255.9">INDUWARA GUNARATNE</text>
<text x="285.6" y="272.5">MATERIAL:</text>
<text x="330" y="272.5">DWG NO.</text>
<text x="330.1" y="285.6">SCALE:1:8</text>
<text x="374.5" y="285.6">SHEET 1 OF 1</text>
</g>
</svg>
